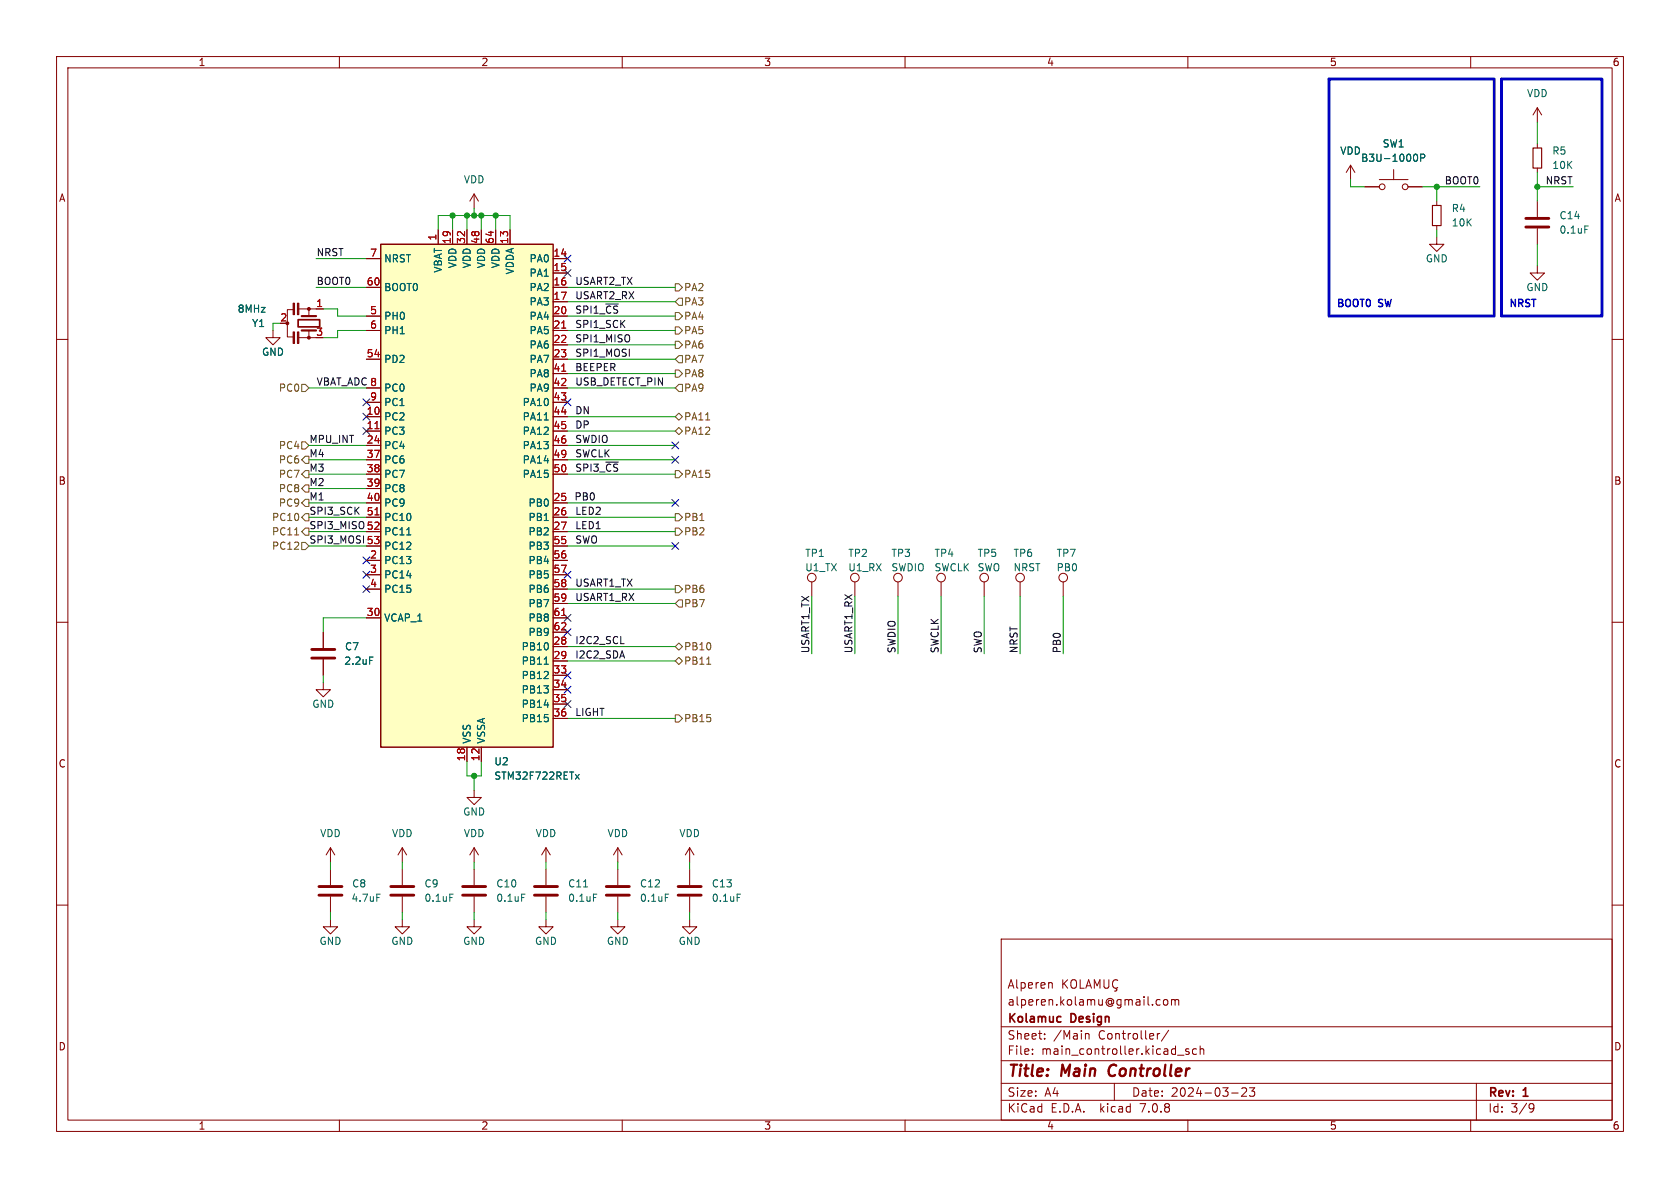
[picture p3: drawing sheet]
<svg xmlns="http://www.w3.org/2000/svg" width="297mm" height="210mm" viewBox="0 0 297 210" stroke-linecap="round" stroke-linejoin="round" font-family="sans-serif">
<g fill="none" stroke="#840000" stroke-width=".18">
<path d="M10 10h277v190h-277zM12 12h273v186h-273zM60 10v2M110 10v2M160 10v2M210 10v2M260 10v2M271.8 19.1l-.8 1.2M271.8 19.1v2.5M271.8 19.1l.7 1.2M83.8 34.3l-.7 1.3M83.8 34.3v2.5"/>
<path d="M83.8 34.3l.8 1.3M238.8 29.2l-.8 1.3M238.8 29.2v2.6M238.8 29.2l.7 1.3M241.3 33h2.5M243.8 31.8h5.1M246.4 30v1.8M248.9 33h2.6M254 35.6v.7M254 39.9v.7M271.8 25.4v.8M271.8 29.7v.8"/>
<path d="M271.8 35.6v2.8M10 60h2M48.3 58.4v1.3h-1.3l1.3 1.3 1.2-1.3h-1.2M51.9 54.7h-1.1v4.9h1M52.8 54.6h4.3M52.8 59.7h3.1M54.6 54.6v1.2M54.6 58.4v1.3M64.8 45.7h2.5M64.8 50.8h2.5M64.8 55.9h2.5M64.8 58.4h2.5"/>
<path d="M77.5 40.6v2.6M80 40.6v2.6M82.5 40.6v2.6M85.1 40.6v2.6M87.6 40.6v2.6M90.2 40.6v2.6M97.8 45.7h2.5M97.8 48.3h2.5M97.8 50.8h2.5M97.8 53.3h2.5M97.8 55.9h2.5M97.8 58.4h2.5"/>
<path d="M254 41.9v1.3h-1.3l1.3 1.3 1.3-1.3h-1.3M271.8 47v1.3h-1.3l1.3 1.2 1.2-1.2h-1.2M271.8 40.4v2.8M285 60h2M64.8 73.7h2.5M64.8 76.2h2.5M64.8 63.5h2.5M64.8 78.7h2.5M64.8 68.6h2.5M64.8 71.1h2.5M97.8 73.7h2.5M97.8 76.2h2.5"/>
<path d="M97.8 61h2.5M97.8 63.5h2.5M97.8 78.7h2.5M97.8 66h2.5M97.8 68.6h2.5M97.8 71.1h2.5M64.8 99.1h2.5M64.8 88.9h2.5M64.8 91.4h2.5M64.8 94h2.5M64.8 81.3h2.5M64.8 83.8h2.5"/>
<path d="M64.8 86.4h2.5M64.8 96.5h2.5M97.8 99.1h2.5M97.8 88.9h2.5M97.8 91.4h2.5M97.8 94h2.5M97.8 81.3h2.5M97.8 83.8h2.5M97.8 96.5h2.5M10 110h2M57.1 111.8v2.8M57.1 116.6v2.8"/>
<path d="M64.8 101.6h2.5M64.8 109.2h2.5M64.8 104.1h2.5M97.8 114.3h2.5M97.8 116.8h2.5M97.8 101.6h2.5M97.8 109.2h2.5M97.8 119.4h2.5M97.8 104.1h2.5M97.8 106.7h2.5M97.8 111.8h2.5M143.5 102.9v2.5"/>
<path d="M151.1 102.9v2.5M158.7 102.9v2.5M166.4 102.9v2.5M174 102.9v2.5M180.3 102.9v2.5M188 102.9v2.5M285 110h2M57.1 120.7v1.2h-1.2l1.2 1.3 1.3-1.3h-1.3M82.5 132.1v2.5M83.8 139.7v1.3h-1.3l1.3 1.2 1.3-1.2h-1.3M85.1 132.1v2.5M97.8 121.9h2.5"/>
<path d="M97.8 124.5h2.5M97.8 127h2.5M10 160h2M58.4 149.9v2.5M58.4 153.7v2.8M58.4 158.5v2.8M58.4 149.9l-.7 1.2M58.4 149.9l.8 1.2M71.1 149.9v2.5M71.1 153.7v2.8M71.1 158.5v2.8M71.1 149.9l-.7 1.2"/>
<path d="M71.1 149.9l.8 1.2M83.8 149.9v2.5M83.8 153.7v2.8M83.8 158.5v2.8M83.8 149.9l-.7 1.2M83.8 149.9l.8 1.2M96.5 149.9v2.5M96.5 153.7v2.8M96.5 158.5v2.8M96.5 149.9l-.7 1.2M96.5 149.9l.8 1.2M109.2 149.9l-.7 1.2"/>
<path d="M109.2 149.9v2.5M109.2 153.7v2.8M109.2 158.5v2.8M109.2 149.9l.8 1.2M121.9 149.9l-.7 1.2M121.9 149.9v2.5M121.9 153.7v2.8M121.9 158.5v2.8M121.9 149.9l.8 1.2M285 160h2M58.4 162.6v1.2h-1.3l1.3 1.3 1.3-1.3h-1.3M71.1 162.6v1.2h-1.3l1.3 1.3 1.3-1.3h-1.3"/>
<path d="M83.8 162.6v1.2h-1.3l1.3 1.3 1.3-1.3h-1.3M96.5 162.6v1.2h-1.3l1.3 1.3 1.3-1.3h-1.3M109.2 162.6v1.2h-1.3l1.3 1.3 1.3-1.3h-1.3M121.9 162.6v1.2h-1.3l1.3 1.3 1.3-1.3h-1.3M177 166h108v32h-108zM185.6 173.7l.4 .1v.1v.8M187.9 173.2v1.5M188.1 173.8l.6 .9M188.7 173.2l-.8 .9M189.4 173.4a.5 .5 0 0 1 .6-.2 .5 .5 0 0 1 .3 .5v.5a.5 .5 0 0 1-.5 .5 .5 .5 0 0 1-.5-.5zM191 173.2v1.5h.7M192 174.7l.5-1.5 .5 1.5"/>
<path d="M192.1 174.3h.7M193.5 174.7v-1.5l.5 1.1 .5-1.1v1.5M195.2 173.2v1.2l.3 .3 .4-.1 .1-.2v-1.2M197.2 174.8l.3 .2-.1 .1-.4 .1M197.6 173.3a.6 .6 0 0 0-.7 0 .6 .6 0 0 0-.2 .8 .56 .56 0 0 0 .3 .5 .56 .56 0 0 0 .6 0M204.5 177.6l.2 .1 .4-.1M205.1 176.8l-.4-.1-.2 .1M205.7 176.8l.3-.1 .4 .1 .1 .6-.2 .2-.3 .1-.3-.1zM207.1 176.8l.4-.1 .2 .2M207.1 176.7v1M207.7 176.9l.3-.2 .3 .1 .1 .9M207.7 176.9v.8"/>
<path d="M60 198v2M110 198v2M160 198v2M177 194.5h108M177 191.5h108M177 187.5h108M177 181.5h108M182.5 186.3v.1M182.5 185.5v.1M184.7 183.6v.1M184.7 182.8v.1M191.9 182.8l.2-.1 .4 .1v.9"/>
<path d="M197 191.5v3M205 182.7l-.3 .1-.1 .2M206.6 182.1l-1.3 2M208.2 186.5h1.1M210 198v2M210.2 185.5l-.4-.1-.2 .2 .1 .2 .5 .2v.3h-.6M211.5 185.5l-.4-.1-.3 .3v.4l.2 .2h.5M212.2 185.5l.2-.1 .3 .1 .1 .9M212.2 184.9v1.5M217.7 193.2h1.2M219.5 192.4l.6-.1 .2 .1 .1 .3-.9 1.1h.9M220.9 192.3h.9l-.5 .6 .4 .1v.7l-.2 .1h-.4l-.2-.1"/>
<path d="M260 198v2M261 191.5v6.5M270.6 195.1l.5 .1a.99 .99 0 0 1-.4 1.4h-.2M271.2 195.7l-.3 .3h-.3"/>
<circle cx="244.3" cy="33" r=".51"/>
<circle cx="248.4" cy="33" r=".51"/>
<circle cx="143.5" cy="102.1" r=".76"/>
<circle cx="151.1" cy="102.1" r=".76"/>
<circle cx="158.7" cy="102.1" r=".76"/>
<circle cx="166.4" cy="102.1" r=".76"/>
<circle cx="174" cy="102.1" r=".76"/>
<circle cx="180.3" cy="102.1" r=".76"/>
<circle cx="188" cy="102.1" r=".76"/>
</g>
<path d="M196.3 188.5a1.27 1.27 0 0 0 0 1.6" fill="none" stroke="#840000" stroke-width=".4"/>
<path d="M52.7 56.5h3.8v1.3h-3.8zM187.4 179.7l.2 .1M187.6 180.6l-.2 .1" fill="none" stroke="#840000" stroke-width=".3"/>
<g fill="none" stroke="#840000" stroke-width=".51">
<path d="M269.7 38.6h4.1M269.7 40.1h4.1M55.1 116.3h4.1M55.1 114.8h4.1M56.4 158.2h4.1M56.4 156.7h4.1M69.1 158.2h4.1M69.1 156.7h4.1M81.8 158.2h4.1M81.8 156.7h4.1M94.5 158.2h4.1M94.5 156.7h4.1"/>
<path d="M107.2 158.2h4.1M107.2 156.7h4.1M119.9 158.2h4.1M119.9 156.7h4.1"/>
</g>
<g fill="none" stroke="#006464" stroke-width=".18">
<path d="M250.2 27.2a.68 .68 0 0 1 .4 .7 .68 .68 0 0 1-.4 .6M251.2 27.9h.6l.1-.2-.1-.3-.6-.2v1.3M280.2 39.9h.6M96.2 74.2h.7M71.9 94.6h.7M65.3 116.1h.6M96.2 117.4h.7M101.7 136.9l.7 .8M102.4 136.9l-.7 .8M66.6 158.1h.6M79.5 158.1h.6M92.2 158.1h.6"/>
<path d="M103.2 156.8h.7M104.9 158.1h.6M117.6 158.1h.6M130.3 158.1h.6"/>
</g>
<path d="M67.3 43.2h30.5v88.9h-30.5z" fill="#ffffc2" stroke="#ffffc2" stroke-width=".18"/>
<path d="M67.3 43.2h30.5v88.9h-30.5z" fill="none" stroke="#840000" stroke-width=".25"/>
<path d="M99.3 58h.7M66.3 75.8h.7M99.3 65.6h.7M66.3 91h.7M99.3 108.8h.7" fill="none" stroke="#a90000" stroke-width=".18"/>
<path d="M253.2 36.3h1.6v3.6h-1.6zM271 26.2h1.5v3.5h-1.5z" fill="none" stroke="#840000" stroke-width=".2"/>
<g fill="#840000" stroke="#840000" stroke-width=".18">
<path d="M51.8 53.6h.3v2h-.3z"/>
<path d="M52.6 53.6h.2v2h-.2z"/>
<path d="M51.8 58.7h.3v2h-.3z"/>
<path d="M52.6 58.7h.2v2h-.2z"/>
<circle cx="54.6" cy="54.6" r=".25"/>
<circle cx="50.8" cy="57.1" r=".25"/>
<circle cx="54.6" cy="59.7" r=".25"/>
</g>
<path d="M53.3 55.9h2.6M53.3 58.4h2.6" fill="none" stroke="#840000" stroke-width=".38"/>
<g fill="none" stroke="#725600" stroke-width=".18">
<path d="M119.4 53.3l.6-.6h.6v1.3h-.6zM119.4 50.2h.6l.6 .6-.6 .6h-.6zM119.4 55.2h.6l.6 .7-.6 .6h-.6zM119.4 57.8h.6l.6 .6-.6 .7h-.6zM53.3 67.9h.7l.6 .7-.6 .6h-.7zM53.3 78.1h.7l.6 .6-.6 .7h-.7zM119.4 76.2l.6-.6 .6 .6-.6 .6zM119.4 65.4h.6l.6 .6-.6 .7h-.6zM119.4 60.3h.6l.6 .7-.6 .6h-.6zM119.4 73.7l.6-.7 .6 .7-.6 .6zM120 67.9h.6v1.3h-.6l-.6-.6zM120 62.9h.6v1.2h-.6l-.6-.6z"/>
<path d="M124.8 74.2h.7M52.1 94.6h.7M53.3 95.9h.7l.6 .6-.6 .7h-.7zM54 83.2h.6v1.3h-.6l-.7-.7zM54 93.3h.6v1.3h-.6l-.7-.6zM54 88.3h.6v1.2h-.6l-.7-.6zM54 85.7h.6v1.3h-.6l-.7-.6zM54 90.8h.6v1.3h-.6l-.7-.7zM54 80.6h.6v1.3h-.6l-.7-.6zM119.4 83.2h.6l.6 .6-.6 .7h-.6zM119.4 93.3h.6l.6 .7-.6 .6h-.6zM119.4 90.8h.6l.6 .6-.6 .7h-.6z"/>
<path d="M119.4 116.8l.6-.6 .6 .6-.6 .7zM119.4 114.3l.6-.6 .6 .6-.6 .6zM119.4 103.5h.6l.6 .6-.6 .7h-.6zM120 106h.6v1.3h-.6l-.6-.6zM124.9 117.4h.8M119.4 126.4h.6l.6 .6-.6 .6h-.6z"/>
</g>
<path d="M109.7 113.8h.6" fill="none" stroke="#0f0f0f" stroke-width=".18"/>
<path d="M234.9 14h29.3v41.9h-29.3zM265.4 14h17.8v41.9h-17.8z" fill="none" stroke="#0000c2" stroke-width=".5"/>
<g fill="none" stroke="#009600" stroke-width=".18">
<path d="M80 38.1v2.5M82.5 38.1v2.5M83.8 36.8v1.3M85.1 38.1v2.5M87.6 38.1v2.5M238.8 31.8v1.2h2.5M251.5 33h10.1M254 33v2.6M271.8 33h6.3M271.8 21.6v3.8M271.8 30.5v5.1M49.5 57.2h-1.2v1.2"/>
<path d="M55.9 50.8h8.9M55.9 45.7h8.9M57.1 54.6h2.6v1.3h5.1M64.8 58.4h-5.1v1.3h-2.6M77.5 40.6v-2.5h12.7v2.5M100.3 58.4h19.1M100.3 55.9h19.1M100.3 53.3h19.1M100.3 50.8h19.1M254 40.6v1.3M271.8 43.2v3.8M54.6 78.7h10.2"/>
<path d="M54.6 68.6h10.2M100.3 76.2h19.1M100.3 78.7h19.1M100.3 73.7h19.1M100.3 63.5h19.1M100.3 61h19.1M100.3 66h19.1M100.3 68.6h19.1M54.6 91.4h10.2M54.6 83.8h10.2M54.6 88.9h10.2M54.6 81.3h10.2"/>
<path d="M54.6 96.5h10.2M54.6 94h10.2M54.6 86.4h10.2M100.3 91.4h19.1M100.3 83.8h19.1M100.3 88.9h19.1M100.3 81.3h19.1M100.3 96.5h19.1M100.3 94h19.1M57.1 119.4v1.3M64.8 109.2h-7.7v2.6M100.3 104.1h19.1"/>
<path d="M100.3 114.3h19.1M100.3 106.7h19.1M100.3 116.8h19.1M143.5 105.4v10.2M151.1 105.4v10.2M158.7 105.4v10.2M166.4 105.4v10.2M174 105.4v10.2M180.3 105.4v10.2M188 105.4v10.2M82.5 134.6v2.6h2.6v-2.6M83.8 137.2v2.5"/>
<path d="M100.3 127h19.1M58.4 152.4v1.3M71.1 152.4v1.3M83.8 152.4v1.3M96.5 152.4v1.3M109.2 152.4v1.3M121.9 152.4v1.3M58.4 161.3v1.3M71.1 161.3v1.3M83.8 161.3v1.3M96.5 161.3v1.3M109.2 161.3v1.3"/>
<path d="M121.9 161.3v1.3"/>
</g>
<g fill="none" stroke="#000084" stroke-width=".18">
<path d="M99.7 45.1l1.2 1.2M99.7 47.7l1.2 1.2M100.9 45.1l-1.2 1.2M100.9 47.7l-1.2 1.2M64.2 73.1l1.2 1.2M64.2 75.6l1.2 1.2M64.2 70.5l1.2 1.2M65.4 73.1l-1.2 1.2M65.4 75.6l-1.2 1.2M65.4 70.5l-1.2 1.2M99.7 70.5l1.2 1.2M100.9 70.5l-1.2 1.2"/>
<path d="M118.8 78.1l1.2 1.2M120 78.1l-1.2 1.2M64.2 98.5l1.2 1.2M65.4 98.5l-1.2 1.2M118.8 80.7l1.2 1.2M118.8 95.9l1.2 1.2M118.8 88.3l1.2 1.2M120 80.7l-1.2 1.2M120 95.9l-1.2 1.2M120 88.3l-1.2 1.2M64.2 103.5l1.2 1.2M64.2 101l1.2 1.2"/>
<path d="M65.4 103.5l-1.2 1.2M65.4 101l-1.2 1.2M99.7 101l1.2 1.2M99.7 118.8l1.2 1.2M99.7 111.2l1.2 1.2M99.7 108.6l1.2 1.2M100.9 101l-1.2 1.2M100.9 118.8l-1.2 1.2M100.9 111.2l-1.2 1.2M100.9 108.6l-1.2 1.2M99.7 121.3l1.2 1.2M99.7 123.9l1.2 1.2"/>
<path d="M100.9 121.3l-1.2 1.2M100.9 123.9l-1.2 1.2"/>
</g>
<g fill="#009600" stroke="#009600" stroke-width=".18">
<circle cx="271.8" cy="33" r=".46"/>
<circle cx="254" cy="33" r=".46"/>
<circle cx="87.6" cy="38.1" r=".46"/>
<circle cx="80" cy="38.1" r=".46"/>
<circle cx="82.5" cy="38.1" r=".46"/>
<circle cx="83.8" cy="38.1" r=".46"/>
<circle cx="85.1" cy="38.1" r=".46"/>
<circle cx="83.8" cy="137.2" r=".46"/>
</g>
<g font-size="2.8" fill="#840000">
<text x="178" y="190.9">Title:</text>
<text x="187.7" y="190.9">Main</text>
<text x="196.8" y="190.9">Controller</text>
</g>
<g font-size="2.1" fill="#840000">
<text x="178" y="178">alperen.kolamu@gmail.com</text>
<text x="178" y="175">Alperen</text>
<text x="178" y="184">Sheet:</text>
<text x="178" y="181.2">Kolamuc</text>
<text x="186.2" y="184">/Main</text>
<text x="189.4" y="181.2">Design</text>
<text x="194.2" y="184">Controller/</text>
<text x="178" y="186.7">File:</text>
<text x="184.1" y="186.7">main_controller.kicad_sch</text>
<text x="178" y="196.9">KiCad</text>
<text x="178" y="194.1">Size:</text>
<text x="184.7" y="194.1">A4</text>
<text x="185.7" y="196.9">E.D.A.</text>
<text x="194.6" y="196.9">kicad</text>
<text x="200" y="194.1">Date:</text>
<text x="201.8" y="196.9">7.0.8</text>
<text x="207" y="194.1">2024-03-23</text>
<text x="263" y="194.3">Rev:</text>
<text x="263" y="196.9">Id:</text>
<text x="267.1" y="196.9">3/9</text>
<text x="269.4" y="194.3">1</text>
</g>
<g font-size="1.8" fill="#840000">
<text x="35" y="11.9">1</text>
<text x="85" y="11.9">2</text>
<text x="135" y="11.9">3</text>
<text x="185" y="11.9">4</text>
<text x="235" y="11.9">5</text>
<text x="285" y="11.9">6</text>
<text x="10.3" y="35.9">A</text>
<text x="285.3" y="35.9">A</text>
<text x="10.3" y="85.9">B</text>
<text x="285.3" y="85.9">B</text>
<text x="10.3" y="135.9">C</text>
<text x="285.3" y="135.9">C</text>
<text x="10.3" y="185.9">D</text>
<text x="285.3" y="185.9">D</text>
<text x="35" y="199.9">1</text>
<text x="85" y="199.9">2</text>
<text x="135" y="199.9">3</text>
<text x="185" y="199.9">4</text>
<text x="235" y="199.9">5</text>
<text x="285" y="199.9">6</text>
</g>
<g font-size="1.8" fill="#006464">
<text x="269.9" y="17.4">VDD</text>
<text x="236.8" y="27.5">VDD</text>
<text x="240.5" y="28.8">B3U-1000P</text>
<text x="244.3" y="26.3">SW1</text>
<text x="274.3" y="27.5">R5</text>
<text x="81.9" y="32.6">VDD</text>
<text x="274.3" y="30.1">10K</text>
<text x="256.6" y="37.7">R4</text>
<text x="256.6" y="40.2">10K</text>
<text x="275.6" y="39">C14</text>
<text x="275.6" y="41.5">0.1uF</text>
<text x="67.8" y="46.6">NRST</text>
<text x="80.9" y="47.5" transform="rotate(-90 80.9 47.5)">VDD</text>
<text x="83.4" y="47.5" transform="rotate(-90 83.4 47.5)">VDD</text>
<text x="86" y="47.5" transform="rotate(-90 86 47.5)">VDD</text>
<text x="88.5" y="47.5" transform="rotate(-90 88.5 47.5)">VDD</text>
<text x="93.5" y="46.6">PA0</text>
<text x="252" y="46.6">GND</text>
<text x="67.8" y="51.7">BOOT0</text>
<text x="78.3" y="48.3" transform="rotate(-90 78.3 48.3)">VBAT</text>
<text x="91" y="48.6" transform="rotate(-90 91 48.6)">VDDA</text>
<text x="93.5" y="49.1">PA1</text>
<text x="93.5" y="51.7">PA2</text>
<text x="269.7" y="51.7">GND</text>
<text x="41.9" y="55.5">8MHz</text>
<text x="44.5" y="58">Y1</text>
<text x="67.8" y="56.7">PH0</text>
<text x="67.8" y="59.3">PH1</text>
<text x="93.5" y="54.2">PA3</text>
<text x="93.5" y="56.7">PA4</text>
<text x="93.5" y="59.3">PA5</text>
<text x="46.2" y="63.1">GND</text>
<text x="67.8" y="64.4">PD2</text>
<text x="93.5" y="61.8">PA6</text>
<text x="93.5" y="64.4">PA7</text>
<text x="67.8" y="69.4">PC0</text>
<text x="67.8" y="72">PC1</text>
<text x="92.3" y="72">PA10</text>
<text x="93.5" y="66.9">PA8</text>
<text x="93.5" y="69.4">PA9</text>
<text x="67.8" y="74.5">PC2</text>
<text x="67.8" y="77.1">PC3</text>
<text x="92.3" y="74.5">PA11</text>
<text x="92.3" y="77.1">PA12</text>
<text x="67.8" y="79.6">PC4</text>
<text x="67.8" y="82.1">PC6</text>
<text x="92.3" y="79.6">PA13</text>
<text x="92.3" y="82.1">PA14</text>
<text x="67.8" y="84.7">PC7</text>
<text x="67.8" y="87.2">PC8</text>
<text x="67.8" y="89.8">PC9</text>
<text x="92.3" y="84.7">PA15</text>
<text x="93.3" y="89.8">PB0</text>
<text x="67.8" y="92.3">PC10</text>
<text x="67.8" y="94.8">PC11</text>
<text x="93.3" y="92.3">PB1</text>
<text x="93.3" y="94.8">PB2</text>
<text x="67.8" y="99.9">PC13</text>
<text x="67.8" y="97.4">PC12</text>
<text x="93.3" y="97.4">PB3</text>
<text x="93.3" y="99.9">PB4</text>
<text x="142.2" y="98.7">TP1</text>
<text x="142.2" y="101.2">U1_TX</text>
<text x="149.9" y="98.7">TP2</text>
<text x="149.9" y="101.2">U1_RX</text>
<text x="157.5" y="98.7">TP3</text>
<text x="157.5" y="101.2">SWDIO</text>
<text x="165.1" y="98.7">TP4</text>
<text x="165.1" y="101.2">SWCLK</text>
<text x="172.7" y="98.7">TP5</text>
<text x="172.7" y="101.2">SWO</text>
<text x="179.1" y="98.7">TP6</text>
<text x="179.1" y="101.2">NRST</text>
<text x="186.7" y="98.7">TP7</text>
<text x="186.7" y="101.2">PB0</text>
<text x="67.8" y="102.5">PC14</text>
<text x="67.8" y="105">PC15</text>
<text x="93.3" y="102.5">PB5</text>
<text x="93.3" y="105">PB6</text>
<text x="93.3" y="107.5">PB7</text>
<text x="67.8" y="110.1">VCAP_1</text>
<text x="93.3" y="110.1">PB8</text>
<text x="93.3" y="112.6">PB9</text>
<text x="60.8" y="117.7">2.2uF</text>
<text x="60.9" y="115.2">C7</text>
<text x="92.1" y="115.2">PB10</text>
<text x="92.1" y="117.7">PB11</text>
<text x="55.1" y="125.3">GND</text>
<text x="92.1" y="120.2">PB12</text>
<text x="92.1" y="122.8">PB13</text>
<text x="92.1" y="125.3">PB14</text>
<text x="83.4" y="131.6" transform="rotate(-90 83.4 131.6)">VSS</text>
<text x="86" y="131.6" transform="rotate(-90 86 131.6)">VSSA</text>
<text x="92.1" y="127.9">PB15</text>
<text x="87.3" y="135.5">U2</text>
<text x="87.3" y="138">STM32F722RETx</text>
<text x="56.5" y="148.2">VDD</text>
<text x="69.2" y="148.2">VDD</text>
<text x="81.8" y="144.4">GND</text>
<text x="81.9" y="148.2">VDD</text>
<text x="94.6" y="148.2">VDD</text>
<text x="107.3" y="148.2">VDD</text>
<text x="120" y="148.2">VDD</text>
<text x="62" y="159.6">4.7uF</text>
<text x="62.2" y="157.1">C8</text>
<text x="74.9" y="157.1">C9</text>
<text x="74.9" y="159.6">0.1uF</text>
<text x="87.6" y="157.1">C10</text>
<text x="87.6" y="159.6">0.1uF</text>
<text x="100.3" y="157.1">C11</text>
<text x="100.3" y="159.6">0.1uF</text>
<text x="113" y="157.1">C12</text>
<text x="113" y="159.6">0.1uF</text>
<text x="125.7" y="157.1">C13</text>
<text x="125.7" y="159.6">0.1uF</text>
<text x="56.4" y="167.2">GND</text>
<text x="69.1" y="167.2">GND</text>
<text x="81.8" y="167.2">GND</text>
<text x="94.5" y="167.2">GND</text>
<text x="107.2" y="167.2">GND</text>
<text x="119.9" y="167.2">GND</text>
</g>
<g font-size="1.8" fill="#0f0f0f">
<text x="255.3" y="32.7">BOOT0</text>
<text x="273.1" y="32.7">NRST</text>
<text x="55.9" y="45.4">NRST</text>
<text x="55.9" y="50.5">BOOT0</text>
<text x="101.6" y="53">USART2_RX</text>
<text x="101.6" y="50.5">USART2_TX</text>
<text x="101.6" y="58.1">SPI1_SCK</text>
<text x="101.6" y="55.5">SPI1_~{CS}</text>
<text x="101.6" y="60.6">SPI1_MISO</text>
<text x="101.6" y="63.2">SPI1_MOSI</text>
<text x="101.6" y="65.7">BEEPER</text>
<text x="55.9" y="68.2">VBAT_ADC8</text>
<text x="101.6" y="68.2">USB_DETECT_PIN</text>
<text x="101.6" y="75.9">DP</text>
<text x="101.6" y="73.3">DN</text>
<text x="54.6" y="78.4">MPU_INT</text>
<text x="54.6" y="80.9">M4</text>
<text x="54.6" y="83.5">M3</text>
<text x="101.6" y="83.5">SPI3_~{CS}</text>
<text x="101.6" y="78.4">SWDIO</text>
<text x="101.6" y="80.9">SWCLK</text>
<text x="54.6" y="86">M2</text>
<text x="54.6" y="88.6">M1</text>
<text x="101.5" y="88.6">PB0</text>
<text x="54.6" y="91.1">SPI3_SCK</text>
<text x="54.6" y="93.6">SPI3_MISO 52</text>
<text x="101.6" y="93.6">LED1</text>
<text x="101.6" y="91.1">LED2</text>
<text x="54.6" y="96.2">SPI3_MOSI 53</text>
<text x="101.6" y="96.2">SWO</text>
<text x="101.6" y="103.8">USART1_TX</text>
<text x="101.6" y="106.3">USART1_RX</text>
<text x="101.6" y="114">I2C2_SCL</text>
<text x="101.6" y="116.5">I2C2_SDA</text>
<text x="143.2" y="115.6" transform="rotate(-90 143.2 115.6)">USART1_TX</text>
<text x="150.8" y="115.6" transform="rotate(-90 150.8 115.6)">USART1_RX</text>
<text x="158.4" y="115.6" transform="rotate(-90 158.4 115.6)">SWDIO</text>
<text x="166" y="115.6" transform="rotate(-90 166 115.6)">SWCLK</text>
<text x="173.6" y="115.6" transform="rotate(-90 173.6 115.6)">SWO</text>
<text x="180" y="115.6" transform="rotate(-90 180 115.6)">NRST</text>
<text x="187.6" y="115.6" transform="rotate(-90 187.6 115.6)">PB0</text>
<text x="101.6" y="126.7">LIGHT</text>
</g>
<g font-size="1.8" fill="#a90000">
<text x="65.3" y="45.5">7</text>
<text x="77.2" y="42.6" transform="rotate(-90 77.2 42.6)">1</text>
<text x="79.8" y="43.2" transform="rotate(-90 79.8 43.2)">19</text>
<text x="82.3" y="43.2" transform="rotate(-90 82.3 43.2)">32</text>
<text x="84.8" y="43.2" transform="rotate(-90 84.8 43.2)">48</text>
<text x="87.4" y="43.2" transform="rotate(-90 87.4 43.2)">64</text>
<text x="89.9" y="43.2" transform="rotate(-90 89.9 43.2)">13</text>
<text x="97.7" y="45.5">14</text>
<text x="64.7" y="50.5">60</text>
<text x="97.7" y="48">15</text>
<text x="97.7" y="50.5">16</text>
<text x="97.7" y="53.1">17</text>
<text x="49.5" y="56.9">2</text>
<text x="55.8" y="54.4">1</text>
<text x="55.8" y="59.4">3</text>
<text x="65.3" y="55.6">5</text>
<text x="65.3" y="58.2">6</text>
<text x="97.7" y="55.6">20</text>
<text x="97.7" y="58.2">21</text>
<text x="64.7" y="63.2">54</text>
<text x="97.7" y="60.7">22</text>
<text x="97.7" y="63.2">23</text>
<text x="97.7" y="65.8">41</text>
<text x="65.3" y="70.9">9</text>
<text x="65.3" y="68.3">8</text>
<text x="97.7" y="68.3">42</text>
<text x="97.7" y="70.9">43</text>
<text x="64.7" y="73.4">10</text>
<text x="64.7" y="75.9">11</text>
<text x="97.7" y="73.4">44</text>
<text x="97.7" y="75.9">45</text>
<text x="64.7" y="78.5">24</text>
<text x="64.7" y="81">37</text>
<text x="64.7" y="83.6">38</text>
<text x="97.7" y="78.5">46</text>
<text x="97.7" y="81">49</text>
<text x="97.7" y="83.6">50</text>
<text x="64.7" y="86.1">39</text>
<text x="64.7" y="88.6">40</text>
<text x="97.7" y="88.6">25</text>
<text x="64.7" y="91.2">51</text>
<text x="64.7" y="93.7">52</text>
<text x="97.7" y="91.2">26</text>
<text x="97.7" y="93.7">27</text>
<text x="64.7" y="96.3">53</text>
<text x="65.3" y="98.8">2</text>
<text x="65.3" y="101.3">3</text>
<text x="97.7" y="96.3">55</text>
<text x="97.7" y="98.8">56</text>
<text x="97.7" y="101.3">57</text>
<text x="65.3" y="103.9">4</text>
<text x="97.7" y="103.9">58</text>
<text x="97.7" y="106.4">59</text>
<text x="64.7" y="109">30</text>
<text x="97.7" y="109">61</text>
<text x="97.7" y="111.5">62</text>
<text x="97.7" y="114">28</text>
<text x="97.7" y="116.6">29</text>
<text x="97.7" y="119.1">33</text>
<text x="97.7" y="121.7">34</text>
<text x="97.7" y="124.2">35</text>
<text x="97.7" y="126.7">36</text>
<text x="82.3" y="134.7" transform="rotate(-90 82.3 134.7)">18</text>
<text x="84.8" y="134.7" transform="rotate(-90 84.8 134.7)">12</text>
</g>
<g font-size="1.8" fill="#725600">
<text x="120.8" y="51.7">PA2</text>
<text x="120.8" y="54.2">PA3</text>
<text x="120.8" y="56.7">PA4</text>
<text x="120.8" y="59.3">PA5</text>
<text x="120.8" y="64.4">PA7</text>
<text x="120.8" y="61.8">PA6</text>
<text x="49.2" y="69.4">PC0</text>
<text x="120.8" y="69.4">PA9</text>
<text x="120.8" y="66.9">PA8</text>
<text x="120.8" y="77.1">PA12</text>
<text x="120.8" y="74.5">PA11</text>
<text x="49.2" y="79.6">PC4</text>
<text x="49.2" y="82.1">PC6</text>
<text x="49.2" y="84.7">PC7</text>
<text x="49.2" y="89.8">PC9</text>
<text x="49.2" y="87.2">PC8</text>
<text x="120.8" y="84.7">PA15</text>
<text x="48" y="94.8">PC11</text>
<text x="48" y="92.3">PC10</text>
<text x="120.8" y="94.8">PB2</text>
<text x="120.8" y="92.3">PB1</text>
<text x="48" y="97.4">PC12</text>
<text x="120.8" y="107.5">PB7</text>
<text x="120.8" y="105">PB6</text>
<text x="120.8" y="117.7">PB11</text>
<text x="120.8" y="115.2">PB10</text>
<text x="120.8" y="127.9">PB15</text>
</g>
<g font-size="1.8" fill="#0000c2">
<text x="236.2" y="54.4">BOOT0</text>
<text x="243.8" y="54.4">SW</text>
<text x="266.7" y="54.4">NRST</text>
</g>
</svg>
